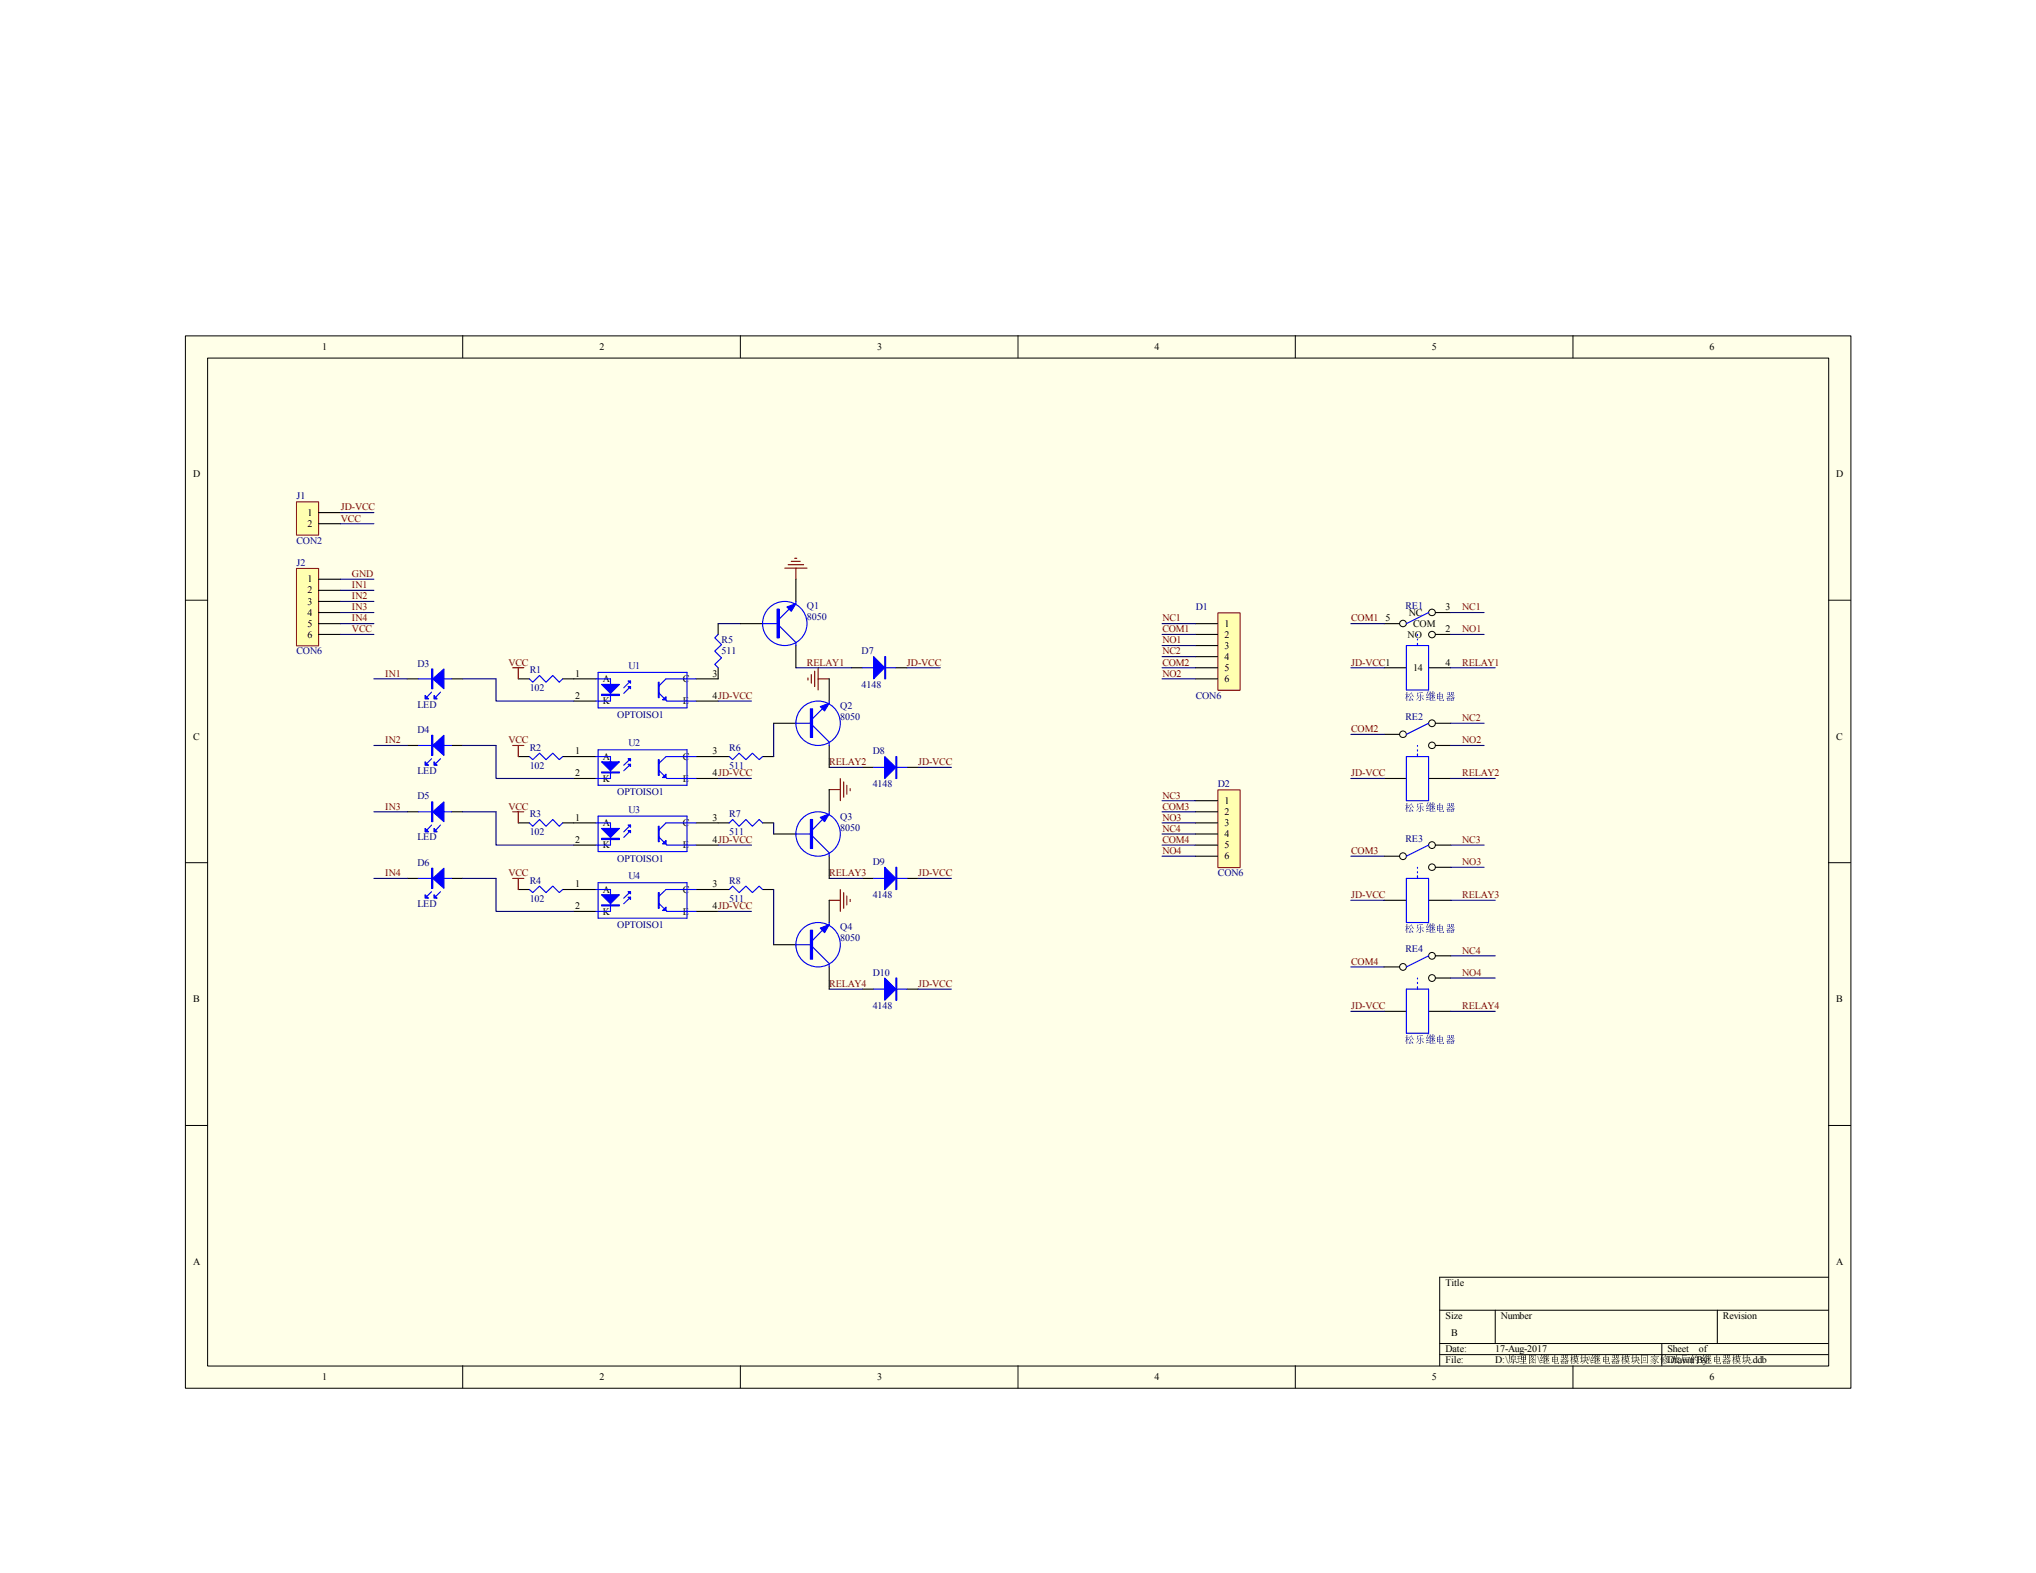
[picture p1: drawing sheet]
<svg xmlns="http://www.w3.org/2000/svg" width="279mm" height="216mm" viewBox="0 0 279 216" stroke-linecap="round" stroke-linejoin="round" font-family="sans-serif">
<path d="M25.4 46.1h228.6v144.4h-228.6z" fill="#ffffe8"/>
<g fill="none" stroke="#000" stroke-width=".14">
<path d="M25.4 46.1h228.6v144.4h-228.6zM28.5 49.1h222.5v138.4h-222.5zM63.5 46.1v3M101.6 46.1v3M139.7 46.1v3M177.8 46.1v3M215.9 46.1v3M25.4 82.4h3.1M250.9 82.4h3.1M25.4 118.4h3.1M250.9 118.4h3.1M25.4 154.5h3.1"/>
<path d="M250.9 154.5h3.1M197.6 179.8h53.3M205.2 179.8v4.6M235.7 179.8v4.6M250.9 175.3h-53.3v12.2M63.5 187.5v3M101.6 187.5v3M139.7 187.5v3M177.8 187.5v3M197.6 184.4h53.3M197.6 185.9h53.3M215.9 187.5v3"/>
<path d="M228 184.4v3.1"/>
</g>
<path d="M40.7 68.9h3v4.5h-3z" fill="#ffffb0"/>
<path d="M40.7 68.9h3v4.5h-3z" fill="none" stroke="#800000" stroke-width=".14"/>
<path d="M43.7 70.4h3M43.7 71.9h3" fill="none" stroke="#000" stroke-width=".15"/>
<path d="M46.7 70.4h4.6M46.7 71.9h4.6" fill="none" stroke="#000080" stroke-width=".15"/>
<path d="M40.7 78.1h3v10.5h-3z" fill="#ffffb0"/>
<path d="M40.7 78h3v10.6h-3z" fill="none" stroke="#800000" stroke-width=".14"/>
<path d="M43.7 79.5h3M43.7 81h3M43.7 82.5h3M43.7 84.1h3M43.7 85.6h3M43.7 87.1h3M55.9 93.2h1.5M62 93.2h1.5" fill="none" stroke="#000" stroke-width=".15"/>
<path d="M46.7 79.5h4.6M46.7 81h4.6M46.7 82.5h4.6M46.7 84.1h4.6M46.7 85.6h4.6M46.7 87.1h4.6" fill="none" stroke="#000080" stroke-width=".15"/>
<path d="M57.4 93.2h4.6M59.2 95l-.6 .6M60.5 95l-.6 .6" fill="none" stroke="#00f" stroke-width=".15"/>
<path d="M59.4 93.2l1.5-1.4v2.7z" fill="#00f"/>
<path d="M59.2 91.8h.2v2.7h-.2zM59.4 93.2l1.5-1.4v2.7z" fill="none" stroke="#00f" stroke-width=".15"/>
<path d="M59.3 91.8v2.7" fill="none" stroke="#00f" stroke-width=".17"/>
<path d="M58.3 95.5l.5 .4h-.5z" fill="#00f"/>
<path d="M58.3 95.5l.5 .4h-.5z" fill="none" stroke="#00f" stroke-width=".15"/>
<path d="M59.6 95.5l.4 .4h-.4z" fill="#00f"/>
<path d="M59.6 95.5l.4 .4h-.4zM57.4 102.3h4.6M59.2 104.1l-.6 .6M60.5 104.1l-.6 .6" fill="none" stroke="#00f" stroke-width=".15"/>
<path d="M55.9 102.3h1.5M62 102.3h1.5" fill="none" stroke="#000" stroke-width=".15"/>
<path d="M59.4 102.3l1.5-1.4v2.8z" fill="#00f"/>
<path d="M59.2 100.9h.2v2.8h-.2zM59.4 102.3l1.5-1.4v2.8z" fill="none" stroke="#00f" stroke-width=".15"/>
<path d="M59.3 100.9v2.8" fill="none" stroke="#00f" stroke-width=".17"/>
<path d="M58.3 104.6l.5 .4h-.5z" fill="#00f"/>
<path d="M58.3 104.6l.5 .4h-.5z" fill="none" stroke="#00f" stroke-width=".15"/>
<path d="M59.6 104.6l.4 .4h-.4z" fill="#00f"/>
<path d="M57.4 111.4h4.6M59.2 113.2l-.6 .7M59.6 104.6l.4 .4h-.4zM60.5 113.2l-.6 .7" fill="none" stroke="#00f" stroke-width=".15"/>
<path d="M55.9 111.4h1.5M62 111.4h1.5" fill="none" stroke="#000" stroke-width=".15"/>
<path d="M59.4 111.4l1.5-1.3v2.7z" fill="#00f"/>
<path d="M59.2 110.1h.2v2.7h-.2zM59.4 111.4l1.5-1.3v2.7z" fill="none" stroke="#00f" stroke-width=".15"/>
<path d="M59.3 110.1v2.7" fill="none" stroke="#00f" stroke-width=".17"/>
<path d="M58.3 113.7l.5 .5h-.5z" fill="#00f"/>
<path d="M58.3 113.7l.5 .5h-.5z" fill="none" stroke="#00f" stroke-width=".15"/>
<path d="M59.6 113.7l.4 .5h-.4z" fill="#00f"/>
<path d="M59.6 113.7l.4 .5h-.4zM57.4 120.6h4.6M59.2 122.4l-.6 .6M60.5 122.4l-.6 .6" fill="none" stroke="#00f" stroke-width=".15"/>
<path d="M55.9 120.6h1.5M62 120.6h1.5" fill="none" stroke="#000" stroke-width=".15"/>
<path d="M59.4 120.6l1.5-1.4v2.7z" fill="#00f"/>
<path d="M59.2 119.2h.2v2.7h-.2zM59.4 120.6l1.5-1.4v2.7z" fill="none" stroke="#00f" stroke-width=".15"/>
<path d="M59.3 119.2v2.7" fill="none" stroke="#00f" stroke-width=".17"/>
<path d="M58.3 122.8l.5 .5h-.5z" fill="#00f"/>
<path d="M58.3 122.8l.5 .5h-.5z" fill="none" stroke="#00f" stroke-width=".15"/>
<path d="M59.6 122.8l.4 .5h-.4z" fill="#00f"/>
<path d="M81.8 93.2h2v3h-2M82.1 92.3h12.2v4.9h-12.2zM86.5 94.2l-.9 1M86.5 93.5l-.9 .9M90.5 95.2l1 1h4M95.5 93.2h-4.1l-.9 .9M59.6 122.8l.4 .5h-.4z" fill="none" stroke="#00f" stroke-width=".15"/>
<path d="M51.3 93.2h4.6M63.5 93.2h4.6M51.3 102.3h4.6M51.3 111.4h4.6M63.5 102.3h4.6M63.5 111.4h4.6M51.3 120.6h4.6M63.5 120.6h4.6" fill="none" stroke="#000080" stroke-width=".15"/>
<path d="M78.7 93.2h3.1M78.7 96.2h3.1M95.5 93.2h3.1M95.5 96.2h3.1" fill="none" stroke="#000" stroke-width=".15"/>
<path d="M82.5 93.9h2.5l-1.2 1.3z" fill="#00f"/>
<path d="M82.5 93.9h2.5l-1.2 1.3zM82.5 95.3h2.5v.2h-2.5z" fill="none" stroke="#00f" stroke-width=".15"/>
<path d="M82.5 95.4h2.5" fill="none" stroke="#00f" stroke-width=".17"/>
<path d="M86.2 93.5h.3v.3z" fill="#00f"/>
<path d="M86.2 93.5h.3v.3z" fill="none" stroke="#00f" stroke-width=".15"/>
<path d="M86.2 94.2h.3v.3z" fill="#00f"/>
<path d="M86.2 94.2h.3v.3zM90.3 93.6h.2v2.2h-.2z" fill="none" stroke="#00f" stroke-width=".15"/>
<path d="M90.4 93.6v2.2" fill="none" stroke="#00f" stroke-width=".14"/>
<path d="M90.9 96.1l.5-.5v.5z" fill="#00f"/>
<path d="M90.9 96.1l.5-.5v.5zM81.8 103.8h2v3h-2M82.1 102.9h12.2v4.9h-12.2zM86.5 104.9l-.9 .9M86.5 104.1l-.9 .9M90.5 105.8l1 1h4M95.5 103.8h-4.1l-.9 .9" fill="none" stroke="#00f" stroke-width=".15"/>
<path d="M78.7 103.8h3.1M78.7 106.8h3.1M95.5 103.8h3.1M95.5 106.8h3.1" fill="none" stroke="#000" stroke-width=".15"/>
<path d="M82.5 104.6h2.5l-1.2 1.2z" fill="#00f"/>
<path d="M82.5 104.6h2.5l-1.2 1.2zM82.5 106h2.5v.1h-2.5z" fill="none" stroke="#00f" stroke-width=".15"/>
<path d="M82.5 106h2.5" fill="none" stroke="#00f" stroke-width=".14"/>
<path d="M86.2 104.1h.3v.3z" fill="#00f"/>
<path d="M86.2 104.1h.3v.3z" fill="none" stroke="#00f" stroke-width=".15"/>
<path d="M86.2 104.9h.3v.3z" fill="#00f"/>
<path d="M86.2 104.9h.3v.3zM90.3 104.3h.2v2.1h-.2z" fill="none" stroke="#00f" stroke-width=".15"/>
<path d="M90.4 104.3v2.1" fill="none" stroke="#00f" stroke-width=".14"/>
<path d="M91.4 106.3v.4h-.5z" fill="#00f"/>
<path d="M81.8 112.9h2v3.1h-2M82.1 112h12.2v4.9h-12.2zM86.5 114l-.9 .9M86.5 113.2l-.9 1M90.5 114.9l1 1.1h4M90.9 106.7l.5-.4v.4zM95.5 112.9h-4.1l-.9 1" fill="none" stroke="#00f" stroke-width=".15"/>
<path d="M78.7 112.9h3.1M78.7 116h3.1M95.5 112.9h3.1M95.5 116h3.1" fill="none" stroke="#000" stroke-width=".15"/>
<path d="M82.5 113.7h2.5l-1.2 1.2z" fill="#00f"/>
<path d="M82.5 113.7h2.5l-1.2 1.2zM82.5 115.1h2.5v.1h-2.5z" fill="none" stroke="#00f" stroke-width=".15"/>
<path d="M82.5 115.1h2.5" fill="none" stroke="#00f" stroke-width=".17"/>
<path d="M86.2 113.2h.3v.3z" fill="#00f"/>
<path d="M86.2 113.2h.3v.3z" fill="none" stroke="#00f" stroke-width=".15"/>
<path d="M86.2 114h.3v.3z" fill="#00f"/>
<path d="M86.2 114h.3v.3zM90.3 113.4h.2v2.1h-.2z" fill="none" stroke="#00f" stroke-width=".15"/>
<path d="M90.4 113.4v2.1" fill="none" stroke="#00f" stroke-width=".14"/>
<path d="M91.4 115.4v.4h-.5z" fill="#00f"/>
<path d="M90.9 115.8l.5-.4v.4zM81.8 122.1h2v3h-2M82.1 121.2h12.2v4.8h-12.2zM86.5 123.1l-.9 .9M86.5 122.4l-.9 .9M90.5 124l1 1.1h4M95.5 122.1h-4.1l-.9 .9" fill="none" stroke="#00f" stroke-width=".15"/>
<path d="M78.7 122.1h3.1M78.7 125.1h3.1M95.5 122.1h3.1M95.5 125.1h3.1" fill="none" stroke="#000" stroke-width=".15"/>
<path d="M82.5 122.8h2.5l-1.2 1.2z" fill="#00f"/>
<path d="M82.5 122.8h2.5l-1.2 1.2zM82.5 124.2h2.5v.1h-2.5z" fill="none" stroke="#00f" stroke-width=".15"/>
<path d="M82.5 124.3h2.5" fill="none" stroke="#00f" stroke-width=".14"/>
<path d="M86.2 122.4h.3v.3z" fill="#00f"/>
<path d="M86.2 122.4h.3v.3z" fill="none" stroke="#00f" stroke-width=".15"/>
<path d="M86.2 123.1h.3v.3z" fill="#00f"/>
<path d="M86.2 123.1h.3v.3zM90.3 122.5h.2v2.2h-.2z" fill="none" stroke="#00f" stroke-width=".15"/>
<path d="M90.4 122.5v2.2" fill="none" stroke="#00f" stroke-width=".14"/>
<path d="M91.4 124.5v.5h-.5z" fill="#00f"/>
<path d="M72.6 93.2l.5 .4 .9-.9 .9 .9 1-.9 .8 .9 .5-.4M98.6 87.1l-.5 .4 .9 1-.9 .9 .9 .9-.9 .9 .5 .5M118.4 91.7h4.5M121.4 90.1h.1v3.1h-.1zM72.6 103.8l.5 .5 .9-.9 .9 .9 1-.9 .8 .9 .5-.5M72.6 112.9l.5 .5 .9-.9 .9 .9 1-.9 .8 .9 .5-.5M100.1 103.8l.4 .5 .9-.9 1 .9 .9-.9 .9 .9 .4-.5M100.1 112.9l.4-.4 .9 .9 1-.9 .9 .9 .9-.9 .4 .4M72.6 122.1l.5 .4 .9-.9 .9 .9 1-.9 .8 .9 .5-.4M90.9 125l.5-.5v.5zM100.1 122.1l.4-.5 .9 .9 1-.9 .9 .9 .9-.9 .4 .5" fill="none" stroke="#00f" stroke-width=".15"/>
<path d="M68.1 93.2v3h10.6M98.6 85.6h3M98.6 96.2h4.5M106.2 99.3v4.5M68.1 102.3v4.5h10.6M68.1 111.4v4.6h10.6M98.6 106.8h4.5M98.6 116h4.5M106.2 112.9v1.6M68.1 120.6v4.5h10.6M98.6 125.1h4.5M106.2 122.1v7.6" fill="none" stroke="#000080" stroke-width=".15"/>
<g fill="none" stroke="#000" stroke-width=".15">
<path d="M71.1 93.2h1.5M77.2 93.2h1.5M98.6 85.6v1.5M98.6 91.7v1.5M116.8 91.7h1.6M122.9 91.7h1.6M71.1 103.8h1.5M71.1 112.9h1.5M77.2 103.8h1.5M77.2 112.9h1.5M98.6 103.8h1.5M98.6 112.9h1.5"/>
<path d="M104.6 103.8h1.6M104.6 112.9h1.6M71.1 122.1h1.5M77.2 122.1h1.5M98.6 122.1h1.5M104.6 122.1h1.6"/>
</g>
<g fill="none" stroke="#800000" stroke-width=".15">
<path d="M107.7 78h3M108.2 77.5h2.1M108.6 77h1.2M109.1 76.6h.2M109.2 78v1.5M70.4 91.7h1.5M71.1 91.7v1.5M110.9 93v.3M111.3 92.6v1.2M111.8 92.1v2.1M112.3 91.7v3M112.3 93.2h1.5"/>
<path d="M70.4 102.3h1.5M70.4 111.4h1.5M71.1 102.3v1.5M71.1 111.4v1.5M113.8 108.4h1.5M115.3 106.8v3.1M115.8 107.3v2.1M116.2 107.8v1.2M116.7 108.2v.3M70.4 120.6h1.5M71.1 120.6v1.5M113.8 123.6h1.5"/>
<path d="M115.3 122.1v3M115.8 122.5v2.2M116.2 123v1.2M116.7 123.4v.3"/>
</g>
<path d="M121.5 90.1v3.1" fill="none" stroke="#00f" stroke-width=".14"/>
<path d="M119.9 90.1l1.5 1.6-1.5 1.5z" fill="#00f"/>
<path d="M119.9 90.1l1.5 1.6-1.5 1.5zM119.9 105.3h4.6M122.9 103.8h.2v3h-.2z" fill="none" stroke="#00f" stroke-width=".15"/>
<path d="M118.4 105.3h1.5M124.5 105.3h1.5" fill="none" stroke="#000" stroke-width=".15"/>
<path d="M123 103.8v3" fill="none" stroke="#00f" stroke-width=".14"/>
<path d="M121.4 103.8l1.5 1.5-1.5 1.5z" fill="#00f"/>
<path d="M121.4 103.8l1.5 1.5-1.5 1.5zM122.9 119h.2v3.1h-.2zM119.9 120.6h4.6" fill="none" stroke="#00f" stroke-width=".15"/>
<path d="M118.4 120.6h1.5M124.5 120.6h1.5" fill="none" stroke="#000" stroke-width=".15"/>
<path d="M123 119v3.1" fill="none" stroke="#00f" stroke-width=".14"/>
<path d="M121.4 119l1.5 1.6-1.5 1.5z" fill="#00f"/>
<path d="M121.4 119l1.5 1.6-1.5 1.5zM119.9 135.8h4.6M122.9 134.2h.2v3.1h-.2z" fill="none" stroke="#00f" stroke-width=".15"/>
<path d="M118.4 135.8h1.5M124.5 135.8h1.5" fill="none" stroke="#000" stroke-width=".15"/>
<path d="M123 134.2v3.1" fill="none" stroke="#00f" stroke-width=".14"/>
<path d="M121.4 134.2l1.5 1.6-1.5 1.5z" fill="#00f"/>
<path d="M121.4 134.2l1.5 1.6-1.5 1.5z" fill="none" stroke="#00f" stroke-width=".15"/>
<path d="M109.2 91.7h7.6M124.5 91.7h4.5M113.8 105.3h4.6M126 105.3h4.6M113.8 135.8h4.6M113.8 120.6h4.6M126 135.8h4.6M126 120.6h4.6" fill="none" stroke="#000080" stroke-width=".15"/>
<path d="M167.2 84.2h3v10.5h-3z" fill="#ffffb0"/>
<path d="M167.1 84.1h3.1v10.6h-3.1z" fill="none" stroke="#800000" stroke-width=".14"/>
<path d="M164 85.6h3.1M164 87.1h3.1M164 88.6h3.1M164 90.1h3.1M164 91.7h3.1M164 93.2h3.1" fill="none" stroke="#000" stroke-width=".15"/>
<path d="M167.2 108.5h3v10.6h-3z" fill="#ffffb0"/>
<path d="M167.1 108.4h3.1v10.7h-3.1z" fill="none" stroke="#800000" stroke-width=".14"/>
<g fill="none" stroke="#000" stroke-width=".15">
<path d="M109.2 79.5v3M101.6 85.6h3M109.2 88.6v3.1M189.9 85.6h2.2M189.9 91.7h3.1M196 91.7h3.1M197 84.1h2.1M197 87.1h2.1M197 99.3h2.1M164 109.9h3.1M164 111.4h3.1M164 112.9h3.1"/>
<path d="M164 114.5h3.1M164 116h3.1M164 117.5h3.1M189.9 117.5h2.2M189.9 100.8h2.2M189.9 106.8h3.1M196 106.8h3.1M197 116h2.1M197 102.3h2.1M197 119h2.1M189.9 123.6h3.1M189.9 132.7h2.2"/>
<path d="M189.9 138.8h3.1M196 123.6h3.1M196 138.8h3.1M197 131.2h2.1M197 134.2h2.1"/>
</g>
<g fill="none" stroke="#000080" stroke-width=".15">
<path d="M159.5 85.6h4.5M159.5 87.1h4.5M159.5 88.6h4.5M159.5 90.1h4.5M159.5 91.7h4.5M159.5 93.2h4.5M185.4 85.6h4.5M185.4 91.7h4.5M199.1 87.1h4.6M199.1 91.7h6.1M199.1 84.1h4.6M199.1 99.3h4.6"/>
<path d="M159.5 109.9h4.5M159.5 111.4h4.5M159.5 112.9h4.5M159.5 114.5h4.5M159.5 116h4.5M159.5 117.5h4.5M185.4 117.5h4.5M185.4 106.8h4.5M185.4 100.8h4.5M199.1 116h4.6M199.1 106.8h6.1M199.1 119h4.6"/>
<path d="M199.1 102.3h4.6M185.4 138.8h4.5M185.4 123.6h4.5M185.4 132.7h4.5M199.1 138.8h6.1M199.1 123.6h6.1M199.1 131.2h6.1M199.1 134.2h6.1"/>
</g>
<g fill="none" stroke="#000" stroke-width=".14">
<circle cx="192.5" cy="85.6" r=".45"/>
<circle cx="196.5" cy="99.3" r=".46"/>
<circle cx="196.5" cy="84.1" r=".46"/>
<circle cx="196.5" cy="87.1" r=".45"/>
<circle cx="192.5" cy="117.5" r=".46"/>
<circle cx="192.5" cy="100.8" r=".46"/>
<circle cx="196.5" cy="116" r=".46"/>
<circle cx="196.5" cy="102.3" r=".46"/>
<circle cx="196.5" cy="119" r=".46"/>
<circle cx="192.5" cy="132.7" r=".46"/>
<circle cx="196.5" cy="131.2" r=".46"/>
<circle cx="196.5" cy="134.2" r=".46"/>
</g>
<g fill="none" stroke="#00f" stroke-width=".15">
<path d="M104.6 85.6h2.3M106.6 83.6h.3v3.9h-.3zM106.9 85.9l2.3 2.3v.4M108.3 83.6l-1.4 1.4M109.2 82.5v.3M193 88.6h3v6.1h-3zM194.5 87.1v.1M194.5 87.7v.1M194.5 88.3v.3M196 84.1l-3 1.5M196 99.3l-3 1.5M193 103.8h3v6.1h-3z"/>
<path d="M194.5 102.3v.1M194.5 102.9v.2M194.5 103.5v.3M194.5 119v.2M194.5 119.6v.2M196 116l-3 1.5M193 120.6h3v6h-3zM193 135.8h3v6h-3zM194.5 120.2v.4M194.5 134.2v.2M194.5 134.8v.2M194.5 135.5v.3"/>
<path d="M196 131.2l-3 1.5"/>
</g>
<path d="M106.8 83.6v3.9" fill="none" stroke="#00f" stroke-width=".3"/>
<path d="M108 83.3l1.2-.5-.6 1.1z" fill="#00f"/>
<g fill="none" stroke="#00f" stroke-width=".15">
<path d="M108 83.3l1.2-.5-.6 1.1zM109.2 99.3h2.3M111.2 97.3h.3v3.9h-.3zM111.5 99.6l2.3 2.3v.4M112.9 97.3l-1.4 1.3M113.8 96.2v.3"/>
<circle cx="107.7" cy="85.6" r="3"/>
</g>
<path d="M106.2 99.3h3M113.8 93.2v3M113.8 102.3v3" fill="none" stroke="#000" stroke-width=".15"/>
<path d="M111.4 97.3v3.9" fill="none" stroke="#00f" stroke-width=".3"/>
<path d="M112.6 97l1.2-.5-.6 1.1z" fill="#00f"/>
<g fill="none" stroke="#00f" stroke-width=".15">
<path d="M112.6 97l1.2-.5-.6 1.1zM109.2 114.5h2.3M111.2 112.5h.3v4h-.3zM111.5 114.8l2.3 2.3v.4M112.9 112.5l-1.4 1.4M113.8 111.4v.3"/>
<circle cx="112.3" cy="99.3" r="3"/>
</g>
<path d="M106.2 114.5h3M113.8 108.4v3M113.8 117.5v3.1" fill="none" stroke="#000" stroke-width=".15"/>
<path d="M111.4 112.5v4" fill="none" stroke="#00f" stroke-width=".3"/>
<path d="M112.6 112.2l1.2-.5-.6 1.1z" fill="#00f"/>
<g fill="none" stroke="#00f" stroke-width=".15">
<path d="M112.6 112.2l1.2-.5-.6 1.1zM109.2 129.7h2.3M111.2 127.7h.3v4h-.3zM111.5 130l2.3 2.2v.5M112.9 127.7l-1.4 1.4M113.8 126.6v.3"/>
<circle cx="112.3" cy="114.5" r="3.1"/>
</g>
<path d="M106.2 129.7h3M113.8 123.6v3M113.8 132.7v3.1" fill="none" stroke="#000" stroke-width=".15"/>
<path d="M111.4 127.7v4" fill="none" stroke="#00f" stroke-width=".3"/>
<path d="M112.6 127.4l1.2-.5-.6 1.1z" fill="#00f"/>
<g fill="none" stroke="#00f" stroke-width=".15">
<path d="M112.6 127.4l1.2-.5-.6 1.1z"/>
<circle cx="112.3" cy="129.7" r="3.1"/>
</g>
<g font-size="1.4">
<text x="44.2" y="48">1</text>
<text x="82.3" y="48">2</text>
<text x="120.4" y="48">3</text>
<text x="158.5" y="48">4</text>
<text x="196.5" y="48">5</text>
<text x="234.6" y="48">6</text>
<text x="26.5" y="65.5">D</text>
<text x="252" y="65.5">D</text>
<text x="42.2" y="70.8">1</text>
<text x="42.2" y="72.3">2</text>
<text x="42.2" y="79.9">1</text>
<text x="42.2" y="81.4">2</text>
<text x="42.2" y="83">3</text>
<text x="198.4" y="83.7">3</text>
<text x="42.2" y="84.5">4</text>
<text x="42.2" y="86">5</text>
<text x="42.2" y="87.5">6</text>
<text x="168" y="86">1</text>
<text x="168" y="87.5">2</text>
<text x="168" y="89.1">3</text>
<text x="190.1" y="85.3">5</text>
<text x="193.2" y="87.5">NO</text>
<text x="193.3" y="84.5">NC</text>
<text x="193.9" y="86">COM</text>
<text x="198.4" y="86.8">2</text>
<text x="78.9" y="92.9">1</text>
<text x="78.9" y="95.9">2</text>
<text x="82.7" y="93.6">A</text>
<text x="93.7" y="93.6">C</text>
<text x="97.8" y="92.9">3</text>
<text x="97.8" y="95.9">4JD-VCC</text>
<text x="168" y="90.6">4</text>
<text x="168" y="92.1">5</text>
<text x="168" y="93.6">6</text>
<text x="193.9" y="92.1">14</text>
<text x="198.4" y="91.4">4</text>
<text x="26.5" y="101.5">C</text>
<text x="82.7" y="96.7">K</text>
<text x="93.7" y="96.7">E</text>
<text x="252" y="101.5">C</text>
<text x="78.9" y="103.5">1</text>
<text x="78.9" y="106.6">2</text>
<text x="82.7" y="104.3">A</text>
<text x="82.7" y="107.3">K</text>
<text x="93.7" y="104.3">C</text>
<text x="93.7" y="107.3">E</text>
<text x="97.8" y="103.5">3</text>
<text x="97.8" y="106.6">4JD-VCC</text>
<text x="78.9" y="112.6">1</text>
<text x="82.7" y="113.4">A</text>
<text x="93.7" y="113.4">C</text>
<text x="97.8" y="112.6">3</text>
<text x="168" y="110.4">1</text>
<text x="168" y="111.9">2</text>
<text x="168" y="113.4">3</text>
<text x="78.9" y="115.7">2</text>
<text x="82.7" y="116.4">K</text>
<text x="93.7" y="116.4">E</text>
<text x="97.8" y="115.7">4JD-VCC</text>
<text x="168" y="114.9">4</text>
<text x="168" y="116.4">5</text>
<text x="168" y="117.9">6</text>
<text x="78.9" y="121.8">1</text>
<text x="78.9" y="124.8">2</text>
<text x="82.7" y="122.5">A</text>
<text x="82.7" y="125.6">K</text>
<text x="93.7" y="122.5">C</text>
<text x="93.7" y="125.6">E</text>
<text x="97.8" y="121.8">3</text>
<text x="97.8" y="124.8">4JD-VCC</text>
<text x="26.5" y="137.6">B</text>
<text x="252" y="137.6">B</text>
<text x="26.5" y="173.6">A</text>
<text x="252" y="173.6">A</text>
<text x="198.4" y="176.5">Title</text>
<text x="198.4" y="181.1">Size</text>
<text x="198.4" y="185.6">Date:</text>
<text x="199.1" y="183.3">B</text>
<text x="205.2" y="185.6">17-Aug-2017</text>
<text x="206" y="181.1">Number</text>
<text x="228.8" y="185.6">Sheet</text>
<text x="233.1" y="185.6">of</text>
<text x="236.4" y="181.1">Revision</text>
<text x="44.2" y="189.4">1</text>
<text x="82.3" y="189.4">2</text>
<text x="120.4" y="189.4">3</text>
<text x="158.5" y="189.4">4</text>
<text x="196.5" y="189.4">5</text>
<text x="198.4" y="187.1">File:</text>
<text x="205.2" y="187.1">D:\原原原\继继继继继\继继继继继继继继继继继\继继继继继.ddb</text>
<text x="228.8" y="187.1">Drawn By:</text>
<text x="234.6" y="189.4">6</text>
</g>
<g font-size="1.4" fill="#000080">
<text x="40.7" y="68.5">J1</text>
<text x="40.7" y="74.6">CON2</text>
<text x="40.7" y="77.7">J2</text>
<text x="110.7" y="83.6">Q1</text>
<text x="164.1" y="83.7">D1</text>
<text x="192.9" y="83.6">RE1</text>
<text x="40.7" y="89.8">CON6</text>
<text x="99" y="88.3">R5</text>
<text x="99" y="89.8">511</text>
<text x="110.7" y="85.1">8050</text>
<text x="118.2" y="89.8">D7</text>
<text x="57.3" y="91.5">D3</text>
<text x="72.7" y="92.4">R1</text>
<text x="72.7" y="94.8">102</text>
<text x="86.2" y="91.8">U1</text>
<text x="118.2" y="94.4">4148</text>
<text x="164.1" y="95.9">CON6</text>
<text x="57.3" y="97.1">LED</text>
<text x="57.3" y="100.6">D4</text>
<text x="84.7" y="98.5">OPTOISO1</text>
<text x="115.3" y="97.3">Q2</text>
<text x="115.3" y="98.8">8050</text>
<text x="192.9" y="96.1">松松继继继</text>
<text x="192.9" y="98.8">RE2</text>
<text x="57.3" y="106.3">LED</text>
<text x="72.7" y="103">R2</text>
<text x="72.7" y="105.5">102</text>
<text x="86.2" y="102.4">U2</text>
<text x="100.1" y="103">R6</text>
<text x="100.1" y="105.5">511</text>
<text x="119.8" y="103.5">D8</text>
<text x="57.3" y="109.7">D5</text>
<text x="72.7" y="112.2">R3</text>
<text x="84.7" y="109.1">OPTOISO1</text>
<text x="86.2" y="111.5">U3</text>
<text x="100.1" y="112.2">R7</text>
<text x="115.3" y="112.5">Q3</text>
<text x="119.8" y="108.1">4148</text>
<text x="167.1" y="108.1">D2</text>
<text x="192.9" y="111.3">松松继继继</text>
<text x="57.3" y="115.4">LED</text>
<text x="57.3" y="118.9">D6</text>
<text x="72.7" y="114.6">102</text>
<text x="84.7" y="118.3">OPTOISO1</text>
<text x="100.1" y="114.6">511</text>
<text x="115.3" y="114">8050</text>
<text x="119.8" y="118.7">D9</text>
<text x="192.9" y="115.5">RE3</text>
<text x="57.3" y="124.5">LED</text>
<text x="72.7" y="121.3">R4</text>
<text x="72.7" y="123.7">102</text>
<text x="86.2" y="120.7">U4</text>
<text x="100.1" y="121.3">R8</text>
<text x="100.1" y="123.7">511</text>
<text x="119.8" y="123.3">4148</text>
<text x="167.1" y="120.2">CON6</text>
<text x="84.7" y="127.4">OPTOISO1</text>
<text x="115.3" y="127.7">Q4</text>
<text x="115.3" y="129.2">8050</text>
<text x="192.9" y="128">松松继继继</text>
<text x="192.9" y="130.7">RE4</text>
<text x="119.8" y="133.9">D10</text>
<text x="119.8" y="138.5">4148</text>
<text x="192.9" y="143.2">松松继继继</text>
</g>
<g font-size="1.4" fill="#800000">
<text x="46.8" y="71.6">VCC</text>
<text x="46.8" y="70.1">JD-VCC</text>
<text x="48.3" y="79.2">GND</text>
<text x="48.3" y="80.7">IN1</text>
<text x="48.3" y="82.2">IN2</text>
<text x="48.3" y="83.7">IN3</text>
<text x="200.7" y="83.7">NC1</text>
<text x="48.3" y="86.8">VCC</text>
<text x="48.3" y="85.3">IN4</text>
<text x="159.5" y="85.3">NC1</text>
<text x="159.5" y="88.3">NO1</text>
<text x="159.5" y="89.8">NC2</text>
<text x="159.5" y="86.8">COM1</text>
<text x="185.4" y="85.3">COM1</text>
<text x="200.7" y="86.8">NO1</text>
<text x="52.9" y="92.9">IN1</text>
<text x="69.8" y="91.4">VCC</text>
<text x="110.7" y="91.4">RELAY1</text>
<text x="124.5" y="91.4">JD-VCC</text>
<text x="159.5" y="92.9">NO2</text>
<text x="159.5" y="91.4">COM2</text>
<text x="185.4" y="91.4">JD-VCC1</text>
<text x="200.7" y="91.4">RELAY1</text>
<text x="52.9" y="102">IN2</text>
<text x="69.8" y="102">VCC</text>
<text x="185.4" y="100.5">COM2</text>
<text x="200.7" y="98.9">NC2</text>
<text x="200.7" y="102">NO2</text>
<text x="113.8" y="105">RELAY2</text>
<text x="126" y="105">JD-VCC</text>
<text x="185.4" y="106.6">JD-VCC</text>
<text x="200.7" y="106.6">RELAY2</text>
<text x="52.9" y="111.1">IN3</text>
<text x="69.8" y="111.1">VCC</text>
<text x="159.5" y="109.6">NC3</text>
<text x="159.5" y="112.6">NO3</text>
<text x="159.5" y="111.1">COM3</text>
<text x="159.5" y="117.2">NO4</text>
<text x="159.5" y="114.2">NC4</text>
<text x="159.5" y="115.7">COM4</text>
<text x="185.4" y="117.2">COM3</text>
<text x="200.7" y="115.7">NC3</text>
<text x="200.7" y="118.7">NO3</text>
<text x="52.9" y="120.2">IN4</text>
<text x="69.8" y="120.2">VCC</text>
<text x="113.8" y="120.2">RELAY3</text>
<text x="126" y="120.2">JD-VCC</text>
<text x="185.4" y="123.3">JD-VCC</text>
<text x="200.7" y="123.3">RELAY3</text>
<text x="200.7" y="130.9">NC4</text>
<text x="113.8" y="135.4">RELAY4</text>
<text x="126" y="135.4">JD-VCC</text>
<text x="185.4" y="132.4">COM4</text>
<text x="200.7" y="133.9">NO4</text>
<text x="185.4" y="138.5">JD-VCC</text>
<text x="200.7" y="138.5">RELAY4</text>
</g>
</svg>
